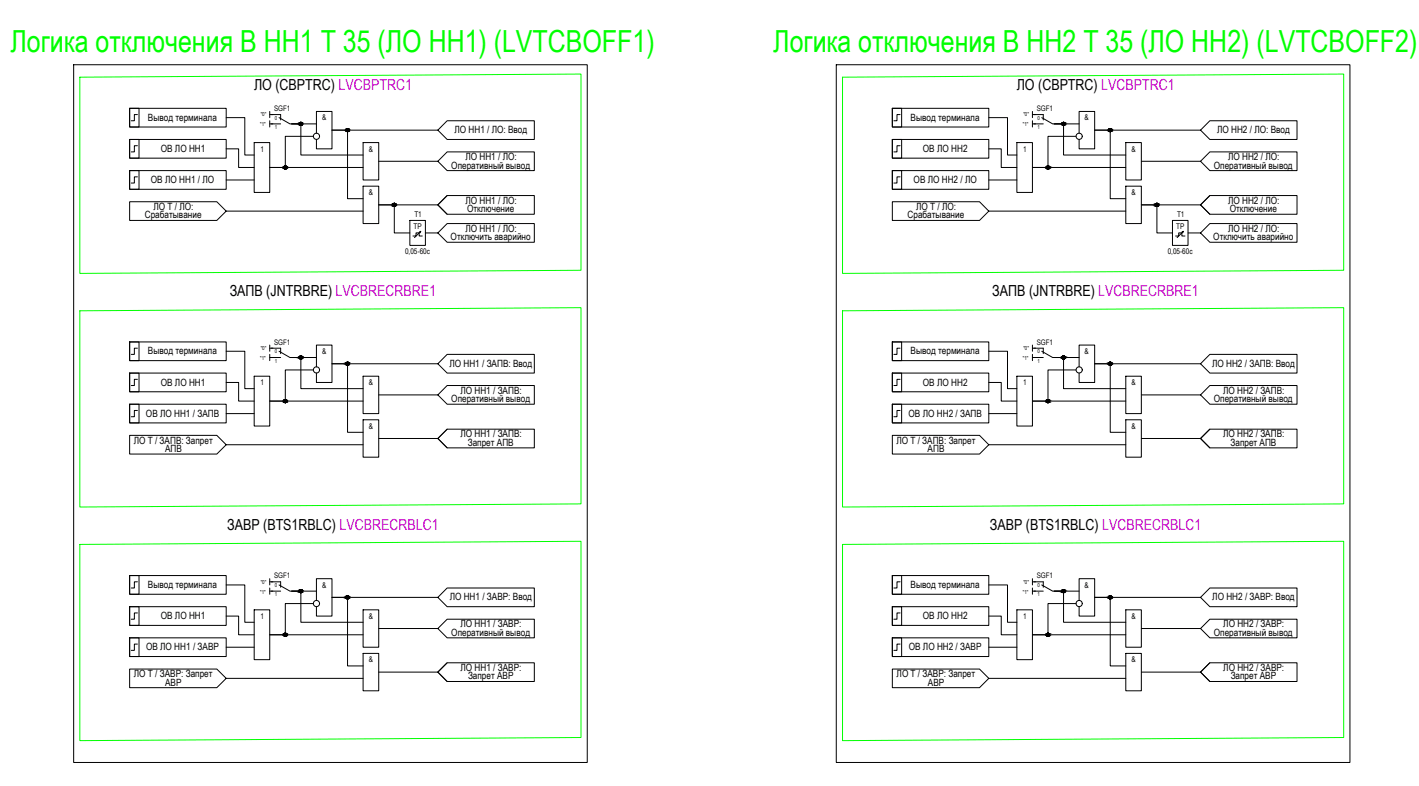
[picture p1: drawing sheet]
<svg xmlns="http://www.w3.org/2000/svg" width="826mm" height="457mm" viewBox="0 0 826 457" stroke-linecap="round" stroke-linejoin="round" font-family="sans-serif">
<!-- layer: 0 -->
<path d="M46 45l292-2v114l-292 2zM491 45l291-2v114l-291 2zM46 181l292-2v114l-292 2zM491 181l291-2v114l-291 2zM46 317l292-2v114l-292 2zM491 317l291-2v114l-291 2z" fill="none" stroke="#0f0" stroke-width=".58"/>
<g fill="none" stroke="#000" stroke-width=".58">
<path d="M43 38h299v406h-299zM487 38h299v406h-299zM75 63h6v11h-6zM75 63h57v11h-57zM80 67h-2v3h-2M132 68h11v22h5M157 65v3M157 70v4M157 67h2M157 72h2M182 79h-16v18h-9h54M184 72h-14h5v18h36"/>
<path d="M184 78v-13h9v22h-9v-6M255 76h-62h9v40h9M260 70h51v11h-51l-5-5zM520 63h5v11h-5zM520 63h56v11h-56zM524 67h-2v3h-2M576 68h11v22h5M601 67h2M601 72h2M601 65v3M601 70v4M626 79h-16v18h-9h54"/>
<path d="M628 72h-14h5v18h36M628 78v-13h9v22h-9v-6M699 76h-62h9v40h9M704 70h51v11h-51l-5-5zM75 81h6v11h-6zM75 81h57v11h-57zM75 99h6v11h-6zM75 99h57v11h-57zM80 85h-2v3h-2M132 87h7v10h9M148 83h9v29h-9zM211 83h10v22h-10z"/>
<path d="M221 94h34M260 88h51v11h-51l-5-5zM520 81h5v11h-5zM520 81h56v11h-56zM520 99h5v11h-5zM520 99h56v11h-56zM524 85h-2v3h-2M576 87h7v10h9M592 83h9v29h-9zM655 83h10v22h-10zM665 94h34M704 88h51v11h-51l-5-5z"/>
<path d="M75 117h51l6 6-6 5h-51zM80 103h-2v4h-2M132 105h16M211 108h10v22h-10zM255 119l5-5h51v11h-51zM255 119h-34h9v17h9M260 114l-5 5 5 6M520 117h50l6 6-6 5h-50zM524 103h-2v4h-2M576 105h16M655 108h10v22h-10zM699 119l5-5h51v11h-51z"/>
<path d="M699 119h-34h9v17h9M704 114l-5 5 5 6M132 123h79M239 128h9v15h-9zM240 137h2v-1h2v1h2M244 135h1v1M245 135l-4 3M248 136h7l5-6h51v11h-51l-5-5M576 123h79M683 128h9v15h-9zM684 137h2v-1h2v1h2M688 135h1v1"/>
<path d="M689 135l-4 3M692 136h7l5-6h51v11h-51l-5-5M75 199h6v11h-6zM75 199h57v11h-57zM520 199h5v11h-5zM520 199h56v11h-56zM75 217h6v11h-6zM75 217h57v11h-57zM80 203h-2v3h-2M132 204h11v22h5M148 219h9v29h-9zM157 201v3"/>
<path d="M157 206v4M157 203h2M157 208h2M182 215h-16v18h-9h54M184 208h-14h5v18h36M184 213v-12h9v22h-9v-6M211 219h10v22h-10zM255 212h-62h9v40h9M260 206h51v11h-51l-5-5zM520 217h5v11h-5zM520 217h56v11h-56zM524 203h-2v3h-2"/>
<path d="M576 204h11v22h5M592 219h9v29h-9zM601 203h2M601 208h2M601 201v3M601 206v4M626 215h-16v18h-9h54M628 208h-14h5v18h36M628 213v-12h9v22h-9v-6M655 219h10v22h-10zM699 212h-62h9v40h9M704 206h51v11h-51l-5-5z"/>
<path d="M75 235h6v11h-6zM75 235h57v11h-57zM80 221h-2v3h-2M80 239h-2v3h-2M132 223h7v10h9M221 230h34M260 224h51v11h-51l-5-5zM520 235h5v11h-5zM520 235h56v11h-56zM524 221h-2v3h-2M524 239h-2v3h-2M576 223h7v10h9"/>
<path d="M665 230h34M704 224h51v11h-51l-5-5zM75 253h51l6 6-6 5h-51zM132 259h79M132 241h16M211 244h10v22h-10zM221 255h34M260 250l-5 5 5 6M260 250h51v11h-51l-5-6zM520 253h50l6 6-6 5h-50zM576 259h79M576 241h16"/>
<path d="M655 244h10v22h-10zM665 255h34M704 250l-5 5 5 6M704 250h51v11h-51l-5-6zM75 335h6v11h-6zM75 335h57v11h-57zM80 339h-2v3h-2M157 337v3M157 339h2M520 335h5v11h-5zM520 335h56v11h-56zM524 339h-2v3h-2"/>
<path d="M601 339h2M601 337v3M75 353h6v11h-6zM75 353h57v11h-57zM80 357h-2v3h-2M132 358h7v11h9M132 340h11v22h5M148 355h9v29h-9zM157 342v4M157 344h2M182 351h-16v18h-9h54M184 344h-14h5v18h36"/>
<path d="M184 349v-12h9v21h-9v-5M211 355h10v22h-10zM255 348h-62h9v39h9M260 342h51v11h-51l-5-5zM520 353h5v11h-5zM520 353h56v11h-56zM524 357h-2v3h-2M576 358h7v11h9M576 340h11v22h5M592 355h9v29h-9zM601 344h2M601 342v4"/>
<path d="M626 351h-16v18h-9h54M628 344h-14h5v18h36M628 349v-12h9v21h-9v-5M655 355h10v22h-10zM699 348h-62h9v39h9M704 342h51v11h-51l-5-5zM75 371h6v11h-6zM75 371h57v11h-57zM80 375h-2v3h-2M132 377h16M221 366h34M255 366l5-6h51v11h-51z"/>
<path d="M520 371h5v11h-5zM520 371h56v11h-56zM524 375h-2v3h-2M576 377h16M665 366h34M699 366l5-6h51v11h-51zM75 389h51l6 6-6 5h-51zM132 395h79M211 380h10v22h-10zM221 391h34M255 391l5-5h51v11h-51zM260 386l-5 5 5 6"/>
<path d="M520 389h50l6 6-6 5h-50zM576 395h79M655 380h10v22h-10zM665 391h34M699 391l5-5h51v11h-51zM704 386l-5 5 5 6"/>
<circle cx="175" cy="72" r=".9"/>
<circle cx="184" cy="79" r="1.8"/>
<circle cx="202" cy="76" r=".9"/>
<circle cx="619" cy="72" r=".9"/>
<circle cx="628" cy="79" r="1.8"/>
<circle cx="646" cy="76" r=".9"/>
<circle cx="166" cy="97" r=".9"/>
<circle cx="610" cy="97" r=".9"/>
<circle cx="230" cy="119" r=".9"/>
<circle cx="674" cy="119" r=".9"/>
<circle cx="175" cy="208" r=".9"/>
<circle cx="184" cy="215" r="1.8"/>
<circle cx="202" cy="212" r=".9"/>
<circle cx="619" cy="208" r=".9"/>
<circle cx="628" cy="215" r="1.8"/>
<circle cx="646" cy="212" r=".9"/>
<circle cx="166" cy="233" r=".9"/>
<circle cx="610" cy="233" r=".9"/>
<circle cx="175" cy="344" r=".9"/>
<circle cx="184" cy="351" r="1.8"/>
<circle cx="202" cy="348" r=".9"/>
<circle cx="619" cy="344" r=".9"/>
<circle cx="628" cy="351" r="1.8"/>
<circle cx="646" cy="348" r=".9"/>
<circle cx="166" cy="369" r=".9"/>
<circle cx="610" cy="369" r=".9"/>
</g>
<g fill="#000" stroke="#000" stroke-width=".58">
<path d="M175 73h1zM619 73h1zM646 77h1zM646 75h1zM166 98h1zM610 98h1zM229 118h1zM229 120h1zM175 209h1zM619 209h1zM646 213h1zM646 211h1z"/>
<path d="M166 234h1zM610 234h1zM175 345h1zM619 345h1zM646 348h1zM646 347h1zM166 368v1zM166 370h1zM610 370h1z"/>
<path d="M175 71h1zM175 71h1z"/>
<path d="M175 71h1zM175 71h1z"/>
<path d="M175 71h1zM175 71h1z"/>
<path d="M175 73h1zM175 73h1z"/>
<path d="M175 71h1zM175 71h1z"/>
<path d="M175 73h1zM175 73h1z"/>
<path d="M175 71h1zM175 71h1z"/>
<path d="M175 73h1zM175 73h1z"/>
<path d="M175 71l1 1zM175 71l1 1z"/>
<path d="M175 73h1zM175 73h1z"/>
<path d="M174 72h2zM174 72h2z"/>
<path d="M174 73h2zM174 73h2z"/>
<path d="M174 72h2zM174 72h2z"/>
<path d="M174 73h2zM174 73h2z"/>
<path d="M174 72h2zM174 72h2z"/>
<path d="M174 73h2zM174 73h2z"/>
<path d="M174 72h2zM174 72h2z"/>
<path d="M174 72h2zM174 72l2 1z"/>
<path d="M174 72h2zM174 72h2z"/>
<path d="M174 72h2zM174 72h2z"/>
<path d="M174 72h2zM174 72h2z"/>
<path d="M174 72h2zM174 72h2z"/>
<path d="M174 72h2zM174 72h2z"/>
<path d="M174 72h2zM174 72h2z"/>
<path d="M174 72h2zM174 72h2z"/>
<path d="M202 75h1zM202 75h1z"/>
<path d="M202 75h1zM202 75h1z"/>
<path d="M202 77h1zM202 77h1z"/>
<path d="M202 75h1zM202 75h1z"/>
<path d="M202 77h1zM202 77h1z"/>
<path d="M202 75h1zM202 75h1z"/>
<path d="M202 76h1zM202 76l1 1z"/>
<path d="M202 75h1zM202 75h1z"/>
<path d="M202 76h1zM202 76h1z"/>
<path d="M202 75h1zM202 75h1z"/>
<path d="M202 76h1zM202 76h1z"/>
<path d="M202 75h1zM202 75h1z"/>
<path d="M202 76h1zM202 76h1z"/>
<path d="M202 75h1zM202 75h1z"/>
<path d="M202 76h1zM202 76h1z"/>
<path d="M202 75h1zM202 75h1z"/>
<path d="M202 76h1zM202 76h1z"/>
<path d="M202 75h1zM202 75h1z"/>
<path d="M202 76h1zM202 76h1z"/>
<path d="M202 75h1zM202 75h1z"/>
<path d="M202 76h1zM202 76h1z"/>
<path d="M202 75l1 1zM202 75l1 1z"/>
<path d="M201 76h2zM201 76h2z"/>
<path d="M201 76h2zM201 76h2z"/>
<path d="M202 76h1zM202 76h1z"/>
<path d="M201 76h2zM201 76h2z"/>
<path d="M201 76h2zM201 76h2z"/>
<path d="M201 76h2zM201 76h2z"/>
<path d="M619 71h1zM619 71h1z"/>
<path d="M619 71h1zM619 71h1z"/>
<path d="M619 71h1zM619 71h1z"/>
<path d="M619 73h1zM619 73h1z"/>
<path d="M619 71h1zM619 71h1z"/>
<path d="M619 73h1zM619 73h1z"/>
<path d="M619 71h1zM619 71h1z"/>
<path d="M619 73h1zM619 73h1z"/>
<path d="M619 71h1zM619 71h1z"/>
<path d="M619 73h1zM619 73h1z"/>
<path d="M619 71l1 1zM619 71l1 1z"/>
<path d="M619 73h1zM619 73h1z"/>
<path d="M619 72h1zM619 72h1z"/>
<path d="M619 73h1zM619 73h1z"/>
<path d="M618 72h2zM618 72h2z"/>
<path d="M618 73h2zM618 73h2z"/>
<path d="M618 72h2zM618 72h2z"/>
<path d="M618 73h2zM618 73h2z"/>
<path d="M618 72h2zM618 72h2z"/>
<path d="M618 72h2zM618 72h2z"/>
<path d="M618 72h2zM618 72h2z"/>
<path d="M618 72h2zM618 72l2 1z"/>
<path d="M618 72h2zM618 72h2z"/>
<path d="M618 72h2zM618 72h2z"/>
<path d="M618 72h2zM618 72h2z"/>
<path d="M618 72h2zM618 72h2z"/>
<path d="M618 72h2zM618 72h2z"/>
<path d="M646 75h1zM646 75h1z"/>
<path d="M646 75h1zM646 75h1z"/>
<path d="M646 77h1zM646 77h1z"/>
<path d="M646 75h1zM646 75h1z"/>
<path d="M646 77h1zM646 77h1z"/>
<path d="M646 75h1zM646 75h1z"/>
<path d="M646 76h1zM646 76l1 1z"/>
<path d="M646 75h1zM646 75h1z"/>
<path d="M646 76h1zM646 76h1z"/>
<path d="M646 75h1zM646 75h1z"/>
<path d="M646 76h1zM646 76h1z"/>
<path d="M646 75h1zM646 75h1z"/>
<path d="M646 76h1zM646 76h1z"/>
<path d="M646 75h1zM646 75h1z"/>
<path d="M646 76h1zM646 76h1z"/>
<path d="M646 75h1zM646 75h1z"/>
<path d="M646 76h1zM646 76h1z"/>
<path d="M646 75h1zM646 75h1z"/>
<path d="M646 76h1zM646 76h1z"/>
<path d="M646 75h1zM646 75h1z"/>
<path d="M646 75l1 1zM646 75l1 1z"/>
<path d="M646 76h1zM646 76h1z"/>
<path d="M646 76h1zM646 76h1z"/>
<path d="M646 76h1zM646 76h1z"/>
<path d="M646 76h1zM646 76h1z"/>
<path d="M646 76h1zM646 76h1z"/>
<path d="M646 76h1zM646 76h1z"/>
<path d="M646 76h1zM646 76h1z"/>
<path d="M166 97h1zM166 97h1z"/>
<path d="M166 97h1zM166 97h1z"/>
<path d="M166 97h1zM166 97h1z"/>
<path d="M166 98h1zM166 98h1z"/>
<path d="M166 97h1zM166 97h1z"/>
<path d="M166 98h1zM166 98h1z"/>
<path d="M165 97h2zM165 97h2z"/>
<path d="M165 98h2zM165 98h2z"/>
<path d="M165 97h2zM165 97h2z"/>
<path d="M165 98h2zM165 98h2z"/>
<path d="M165 97h2zM165 97h2z"/>
<path d="M165 98h2zM165 98h2z"/>
<path d="M165 97h2zM165 97h2z"/>
<path d="M165 98h2zM165 98h2z"/>
<path d="M165 97h2zM165 97h2z"/>
<path d="M165 98h2zM165 98h2z"/>
<path d="M165 97h2zM165 97h2z"/>
<path d="M165 97h2zM165 97h2z"/>
<path d="M165 97h2zM165 97h2z"/>
<path d="M165 97l2 1zM165 97l2 1z"/>
<path d="M165 98h2zM165 98h2z"/>
<path d="M165 98h2zM165 98h2z"/>
<path d="M165 98h2zM165 98h2z"/>
<path d="M610 97h1zM610 97h1z"/>
<path d="M610 97h1zM610 97h1z"/>
<path d="M610 97h1zM610 97h1z"/>
<path d="M610 98h1zM610 98h1z"/>
<path d="M610 97h1zM610 97h1z"/>
<path d="M610 98h1zM610 98h1z"/>
<path d="M610 97h1zM610 97h1z"/>
<path d="M610 98h1zM610 98h1z"/>
<path d="M610 97h1zM610 97h1z"/>
<path d="M610 98h1zM610 98h1z"/>
<path d="M609 97h2zM609 97h2z"/>
<path d="M609 98h2zM609 98h2z"/>
<path d="M609 97h2zM609 97h2z"/>
<path d="M609 98h2zM609 98h2z"/>
<path d="M609 97h2zM609 97h2z"/>
<path d="M609 98h2zM609 98h2z"/>
<path d="M609 97h2zM609 97h2z"/>
<path d="M609 97h2zM609 97h2z"/>
<path d="M609 98h2zM609 98h2z"/>
<path d="M609 98h2zM609 98h2z"/>
<path d="M609 97h2zM609 97h2z"/>
<path d="M609 97h2zM609 97h2z"/>
<path d="M609 97l2 1zM609 97l2 1z"/>
<path d="M609 98h2zM609 98h2z"/>
<path d="M609 98h2zM609 98h2z"/>
<path d="M229 118h1zM229 118h1z"/>
<path d="M229 118h1zM229 118h1z"/>
<path d="M229 118h1zM229 118h1z"/>
<path d="M229 118h1zM229 118h1z"/>
<path d="M229 118l1 1zM229 118l1 1z"/>
<path d="M229 120h1zM229 120h1z"/>
<path d="M229 119h1zM229 119h1z"/>
<path d="M229 120h1zM229 120h1z"/>
<path d="M229 119h1zM229 119h1z"/>
<path d="M229 120h1zM229 120h1z"/>
<path d="M229 119h1zM229 119h1z"/>
<path d="M229 120h1zM229 120h1z"/>
<path d="M229 119h1zM229 119h1z"/>
<path d="M229 120h1zM229 120h1z"/>
<path d="M229 119h1zM229 119h1z"/>
<path d="M229 119h1zM229 119h1z"/>
<path d="M229 120h1zM229 120h1z"/>
<path d="M229 120h1zM229 120h1z"/>
<path d="M229 119h1zM229 119h1z"/>
<path d="M229 119h1zM229 119l1 1z"/>
<path d="M229 119h1zM229 119h1z"/>
<path d="M229 119h1zM229 119h1z"/>
<path d="M229 119h1zM229 119h1z"/>
<path d="M229 119h1zM229 119h1z"/>
<path d="M229 119h1zM229 119h1z"/>
<path d="M673 118h1zM673 118h1z"/>
<path d="M673 118h1zM673 118h1z"/>
<path d="M673 118h1zM673 118h1z"/>
<path d="M673 118h1zM673 118h1z"/>
<path d="M673 118l1 1zM673 119h1z"/>
<path d="M673 120h1zM673 120h1z"/>
<path d="M673 119h1zM673 119h1z"/>
<path d="M673 120h1zM673 120h1z"/>
<path d="M673 119h1zM673 119h1z"/>
<path d="M673 120h1zM673 120h1z"/>
<path d="M673 119h1zM673 119h1z"/>
<path d="M673 120h1zM673 120h1z"/>
<path d="M673 119h1zM673 119h1z"/>
<path d="M673 120h1zM673 120h1z"/>
<path d="M673 119h1zM673 119h1z"/>
<path d="M673 120h1zM673 120h1z"/>
<path d="M673 119h1zM673 119h1z"/>
<path d="M673 120h1zM673 120h1z"/>
<path d="M673 119h1zM673 119h1z"/>
<path d="M673 119h1zM673 119h1z"/>
<path d="M673 119h2zM673 119h2z"/>
<path d="M673 119h1zM673 119h1z"/>
<path d="M673 119h1zM673 119h1z"/>
<path d="M673 119h1zM673 119l1 1z"/>
<path d="M673 119h2zM673 119h1z"/>
<path d="M229 120h1zM229 120h1z"/>
<path d="M229 120h1zM229 120h1z"/>
<path d="M229 120h1zM229 120h1z"/>
<path d="M673 120h1zM673 120h1z"/>
<path d="M673 120h1zM673 120h1z"/>
<path d="M673 120h1zM673 120h1z"/>
<path d="M175 207h1zM175 207h1z"/>
<path d="M175 207h1zM175 207h1z"/>
<path d="M175 207h1zM175 207h1z"/>
<path d="M175 209h1zM175 209h1z"/>
<path d="M175 207h1zM175 207h1z"/>
<path d="M175 209h1zM175 209h1z"/>
<path d="M175 207h1zM175 207h1z"/>
<path d="M175 209h1zM175 209h1z"/>
<path d="M175 207h1zM175 207h1z"/>
<path d="M175 209h1zM175 209h1z"/>
<path d="M174 207l2 1zM174 207l2 1z"/>
<path d="M174 209h2zM174 209h2z"/>
<path d="M174 208h2zM174 208h2z"/>
<path d="M174 209h2zM174 209h2z"/>
<path d="M174 208h2zM174 208h2z"/>
<path d="M174 208h2zM174 208l2 1z"/>
<path d="M174 208h2zM174 208h2z"/>
<path d="M174 208h2zM174 208h2z"/>
<path d="M174 208h2zM174 208h2z"/>
<path d="M174 208h2zM174 208h2z"/>
<path d="M174 208h2zM174 208h2z"/>
<path d="M174 208h2zM174 208h2z"/>
<path d="M174 208h2zM174 208h2z"/>
<path d="M174 208h2zM174 208h2z"/>
<path d="M174 208h2zM174 208h2z"/>
<path d="M202 211h1zM202 211h1z"/>
<path d="M202 211h1zM202 211h1z"/>
<path d="M202 213h1zM202 213h1z"/>
<path d="M202 211h1zM202 211h1z"/>
<path d="M202 212h1zM202 212l1 1z"/>
<path d="M202 211h1zM202 211h1z"/>
<path d="M202 212h1zM202 212h1z"/>
<path d="M202 211h1zM202 211h1z"/>
<path d="M202 212h1zM202 212h1z"/>
<path d="M202 211h1zM202 211h1z"/>
<path d="M202 212h1zM202 212h1z"/>
<path d="M202 211h1zM202 211h1z"/>
<path d="M202 212h1zM202 212h1z"/>
<path d="M202 211h1zM202 211h1z"/>
<path d="M202 212h1zM202 212h1z"/>
<path d="M202 211h1zM202 211h1z"/>
<path d="M202 212h1zM202 212h1z"/>
<path d="M202 211h1zM202 211h1z"/>
<path d="M202 212h1zM202 212h1z"/>
<path d="M202 211h1zM202 211h1z"/>
<path d="M202 212h1zM202 212h1z"/>
<path d="M202 211h1zM202 211h1z"/>
<path d="M201 211l2 1zM201 211l2 1z"/>
<path d="M201 212h2zM201 212h2z"/>
<path d="M202 212h1zM202 212h1z"/>
<path d="M201 212h2zM201 212h2z"/>
<path d="M201 212h2zM201 212h2z"/>
<path d="M201 212h2zM201 212h2z"/>
<path d="M619 207h1zM619 207h1z"/>
<path d="M619 207h1zM619 207h1z"/>
<path d="M619 207h1zM619 207h1z"/>
<path d="M619 209h1zM619 209h1z"/>
<path d="M619 207h1zM619 207h1z"/>
<path d="M619 209h1zM619 209h1z"/>
<path d="M619 207h1zM619 207h1z"/>
<path d="M619 209h1zM619 209h1z"/>
<path d="M619 207h1zM619 207h1z"/>
<path d="M619 209h1zM619 209h1z"/>
<path d="M619 207h1zM619 207h1z"/>
<path d="M619 209h1zM619 209h1z"/>
<path d="M619 207l1 1zM619 207l1 1z"/>
<path d="M619 209h1zM619 209h1z"/>
<path d="M618 208h2zM618 208h2z"/>
<path d="M618 209h2zM618 209h2z"/>
<path d="M618 208h2zM618 208h2z"/>
<path d="M618 208h2zM618 208l2 1z"/>
<path d="M618 208h2zM618 208h2z"/>
<path d="M618 208h2zM618 208h2z"/>
<path d="M618 208h2zM618 208h2z"/>
<path d="M618 208h2zM618 208h2z"/>
<path d="M618 208h2zM618 208h2z"/>
<path d="M618 208h2zM618 208h2z"/>
<path d="M618 208h2zM618 208h2z"/>
<path d="M618 208h2zM618 208h2z"/>
<path d="M618 208h2zM618 208h2z"/>
<path d="M646 211h1zM646 211h1z"/>
<path d="M646 211h1zM646 211h1z"/>
<path d="M646 213h1zM646 213h1z"/>
<path d="M646 211h1zM646 211h1z"/>
<path d="M646 212h1zM646 212l1 1z"/>
<path d="M646 211h1zM646 211h1z"/>
<path d="M646 212h1zM646 212h1z"/>
<path d="M646 211h1zM646 211h1z"/>
<path d="M646 212h1zM646 212h1z"/>
<path d="M646 211h1zM646 211h1z"/>
<path d="M646 212h1zM646 212h1z"/>
<path d="M646 211h1zM646 211h1z"/>
<path d="M646 212h1zM646 212h1z"/>
<path d="M646 211h1zM646 211h1z"/>
<path d="M646 212h1zM646 212h1z"/>
<path d="M646 211h1zM646 211h1z"/>
<path d="M646 212h1zM646 212h1z"/>
<path d="M646 211h1zM646 211h1z"/>
<path d="M646 212h1zM646 212h1z"/>
<path d="M646 211h1zM646 211h1z"/>
<path d="M646 211h1zM646 211h1z"/>
<path d="M646 212h1zM646 212h1z"/>
<path d="M646 212h1zM646 212h1z"/>
<path d="M646 211l1 1zM646 211l1 1z"/>
<path d="M646 212h1zM646 212h1z"/>
<path d="M646 212h1zM646 212h1z"/>
<path d="M646 212h1zM646 212h1z"/>
<path d="M646 212h1zM646 212h1z"/>
<path d="M166 233h1zM166 233h1z"/>
<path d="M166 233h1zM166 233h1z"/>
<path d="M166 233h1zM166 233h1z"/>
<path d="M166 234h1zM166 234h1z"/>
<path d="M166 233h1zM166 233h1z"/>
<path d="M166 234h1zM166 234h1z"/>
<path d="M165 233h2zM165 233h2z"/>
<path d="M165 234h2zM165 234h2z"/>
<path d="M165 233h2zM165 233h2z"/>
<path d="M165 234h2zM165 234h2z"/>
<path d="M165 233h2zM165 233h2z"/>
<path d="M165 234h2zM165 234h2z"/>
<path d="M165 233h2zM165 233h2z"/>
<path d="M165 234h2zM165 234h2z"/>
<path d="M165 233h2zM165 233h2z"/>
<path d="M165 234h2zM165 234h2z"/>
<path d="M165 233h2zM165 233h2z"/>
<path d="M165 233h2zM165 233h2z"/>
<path d="M165 233h2zM165 233h2z"/>
<path d="M165 233l2 1zM165 233l2 1z"/>
<path d="M165 234h2zM165 234h2z"/>
<path d="M165 234h2zM165 234h2z"/>
<path d="M165 234h2zM165 234h2z"/>
<path d="M610 233h1zM610 233h1z"/>
<path d="M610 233h1zM610 233h1z"/>
<path d="M610 233h1zM610 233h1z"/>
<path d="M610 234h1zM610 234h1z"/>
<path d="M610 233h1zM610 233h1z"/>
<path d="M610 234h1zM610 234h1z"/>
<path d="M610 233h1zM610 233h1z"/>
<path d="M610 234h1zM610 234h1z"/>
<path d="M610 233h1zM610 233h1z"/>
<path d="M610 234h1zM610 234h1z"/>
<path d="M609 233h2zM609 233h2z"/>
<path d="M609 234h2zM609 234h2z"/>
<path d="M609 233h2zM609 233h2z"/>
<path d="M609 234h2zM609 234h2z"/>
<path d="M609 233h2zM609 233h2z"/>
<path d="M609 234h2zM609 234h2z"/>
<path d="M609 233h2zM609 233h2z"/>
<path d="M609 233h2zM609 233h2z"/>
<path d="M609 234h2zM609 234h2z"/>
<path d="M609 234h2zM609 234h2z"/>
<path d="M609 233h2zM609 233h2z"/>
<path d="M609 233h2zM609 233h2z"/>
<path d="M609 233l2 1zM609 233l2 1z"/>
<path d="M609 234h2zM609 234h2z"/>
<path d="M609 234h2zM609 234h2z"/>
<path d="M175 343h1zM175 343h1z"/>
<path d="M175 343h1zM175 343h1z"/>
<path d="M175 343h1zM175 343h1z"/>
<path d="M175 345h1zM175 345h1z"/>
<path d="M175 343h1zM175 343h1z"/>
<path d="M175 345h1zM175 345h1z"/>
<path d="M175 343h1zM175 343h1z"/>
<path d="M175 345h1zM175 345h1z"/>
<path d="M175 343h1zM175 343h1z"/>
<path d="M175 345h1zM175 345h1z"/>
<path d="M174 343h2zM174 343h2z"/>
<path d="M174 345h2zM174 345h2z"/>
<path d="M174 343l2 1zM174 343l2 1z"/>
<path d="M174 344h2zM174 344l2 1z"/>
<path d="M174 344h2zM174 344h2z"/>
<path d="M174 344h2zM174 344h2z"/>
<path d="M174 344h2zM174 344h2z"/>
<path d="M174 344h2zM174 344h2z"/>
<path d="M174 344h2zM174 344h2z"/>
<path d="M174 344h2zM174 344h2z"/>
<path d="M174 344h2zM174 344h2z"/>
<path d="M174 344h2zM174 344h2z"/>
<path d="M174 344h2zM174 344h2z"/>
<path d="M174 344h2zM174 344h2z"/>
<path d="M174 344h2zM174 344h2z"/>
<path d="M202 347h1zM202 347h1z"/>
<path d="M202 347h1zM202 347h1z"/>
<path d="M202 348h1zM202 348h1z"/>
<path d="M202 347h1zM202 347h1z"/>
<path d="M202 348h1zM202 348h1z"/>
<path d="M202 347h1zM202 347h1z"/>
<path d="M202 348h1zM202 348h1z"/>
<path d="M202 347h1zM202 347h1z"/>
<path d="M202 348h1zM202 348h1z"/>
<path d="M202 347h1zM202 347h1z"/>
<path d="M202 348h1zM202 348h1z"/>
<path d="M202 347h1zM202 347h1z"/>
<path d="M202 348h1zM202 348h1z"/>
<path d="M202 347h1zM202 347h1z"/>
<path d="M202 348h1zM202 348h1z"/>
<path d="M202 347h1zM202 347h1z"/>
<path d="M202 348h1zM202 348h1z"/>
<path d="M202 347h1zM202 347h1z"/>
<path d="M202 348h1zM202 348h1z"/>
<path d="M202 347h1zM202 347h1z"/>
<path d="M202 348h1zM202 348h1z"/>
<path d="M202 347h1zM202 347h1z"/>
<path d="M201 347l2 1zM201 347l2 1z"/>
<path d="M201 348h2zM201 348h2z"/>
<path d="M202 348h1zM202 348h1z"/>
<path d="M201 348h2zM201 348h2z"/>
<path d="M201 348h2zM201 348h2z"/>
<path d="M201 348h2zM201 348h2z"/>
<path d="M619 343h1zM619 343h1z"/>
<path d="M619 343h1zM619 343h1z"/>
<path d="M619 343h1zM619 343h1z"/>
<path d="M619 345h1zM619 345h1z"/>
<path d="M619 343h1zM619 343h1z"/>
<path d="M619 345h1zM619 345h1z"/>
<path d="M619 343h1zM619 343h1z"/>
<path d="M619 345h1zM619 345h1z"/>
<path d="M619 343h1zM619 343h1z"/>
<path d="M619 345h1zM619 345h1z"/>
<path d="M619 343h1zM619 343h1z"/>
<path d="M619 345h1zM619 345h1z"/>
<path d="M619 343h1zM619 343h1z"/>
<path d="M619 345h1zM619 345h1z"/>
<path d="M618 343l2 1zM618 343l2 1z"/>
<path d="M618 344h2zM618 344l2 1z"/>
<path d="M618 344h2zM618 344h2z"/>
<path d="M618 344h2zM618 344h2z"/>
<path d="M618 344h2zM618 344h2z"/>
<path d="M618 344h2zM618 344h2z"/>
<path d="M618 344h2zM618 344h2z"/>
<path d="M618 344h2zM618 344h2z"/>
<path d="M618 344h2zM618 344h2z"/>
<path d="M618 344h2zM618 344h2z"/>
<path d="M618 344h2zM618 344h2z"/>
<path d="M618 344h2zM618 344h2z"/>
<path d="M618 344h2zM618 344h2z"/>
<path d="M646 347h1zM646 347h1z"/>
<path d="M646 347h1zM646 347h1z"/>
<path d="M646 348h1zM646 348h1z"/>
<path d="M646 347h1zM646 347h1z"/>
<path d="M646 348h1zM646 348h1z"/>
<path d="M646 347h1zM646 347h1z"/>
<path d="M646 348h1zM646 348h1z"/>
<path d="M646 347h1zM646 347h1z"/>
<path d="M646 348h1zM646 348h1z"/>
<path d="M646 347h1zM646 347h1z"/>
<path d="M646 348h1zM646 348h1z"/>
<path d="M646 347h1zM646 347h1z"/>
<path d="M646 348h1zM646 348h1z"/>
<path d="M646 347h1zM646 347h1z"/>
<path d="M646 348h1zM646 348h1z"/>
<path d="M646 347h1zM646 347h1z"/>
<path d="M646 348h1zM646 348h1z"/>
<path d="M646 347h1zM646 347h1z"/>
<path d="M646 348h1zM646 348h1z"/>
<path d="M646 347h1zM646 347h1z"/>
<path d="M646 347h1zM646 347h1z"/>
<path d="M646 348h1zM646 348h1z"/>
<path d="M646 348h1zM646 348h1z"/>
<path d="M646 347l1 1zM646 347l1 1z"/>
<path d="M646 348h1zM646 348h1z"/>
<path d="M646 348h1zM646 348h1z"/>
<path d="M646 348h1zM646 348h1z"/>
<path d="M646 348h1zM646 348h1z"/>
<path d="M166 369h1zM166 369h1z"/>
<path d="M166 369h1zM166 369h1z"/>
<path d="M166 369h1zM166 369h1z"/>
<path d="M166 370h1zM166 370h1z"/>
<path d="M166 369h1zM166 369h1z"/>
<path d="M166 370h1zM166 370h1z"/>
<path d="M165 369h2zM165 369h2z"/>
<path d="M165 370h2zM165 370h2z"/>
<path d="M165 369h2zM165 369h2z"/>
<path d="M165 370h2zM165 370h2z"/>
<path d="M165 369h2zM165 369h2z"/>
<path d="M165 370h2zM165 370h2z"/>
<path d="M165 369h2zM165 369h2z"/>
<path d="M165 370h2zM165 370h2z"/>
<path d="M165 369h2zM165 369h2z"/>
<path d="M165 370h2zM165 370h2z"/>
<path d="M165 369h2zM165 369h2z"/>
<path d="M165 369h2zM165 369h2z"/>
<path d="M165 369h2zM165 369h2z"/>
<path d="M165 369h2zM165 369h2z"/>
<path d="M165 369l2 1zM165 369l2 1z"/>
<path d="M165 370h2zM165 370h2z"/>
<path d="M165 370h2zM165 370h2z"/>
<path d="M610 368l1 1zM610 369h1z"/>
<path d="M610 369h1zM610 369h1z"/>
<path d="M610 369h1zM610 369h1z"/>
<path d="M610 370h1zM610 370h1z"/>
<path d="M610 369h1zM610 369h1z"/>
<path d="M610 370h1zM610 370h1z"/>
<path d="M610 369h1zM610 369h1z"/>
<path d="M610 370h1zM610 370h1z"/>
<path d="M610 369h1zM610 369h1z"/>
<path d="M610 370h1zM610 370h1z"/>
<path d="M609 369h2zM609 369h2z"/>
<path d="M609 370h2zM609 370h2z"/>
<path d="M609 369h2zM609 369h2z"/>
<path d="M609 370h2zM609 370h2z"/>
<path d="M609 369h2zM609 369h2z"/>
<path d="M609 370h2zM609 370h2z"/>
<path d="M609 369h2zM609 369h2z"/>
<path d="M609 369h2zM609 369h2z"/>
<path d="M609 370h2zM609 370h2z"/>
<path d="M609 370h2zM609 370h2z"/>
<path d="M609 369h2zM609 369h2z"/>
<path d="M609 369h2zM609 369h2z"/>
<path d="M609 369h2zM609 369h2z"/>
<path d="M609 369l2 1zM609 369l2 1z"/>
<path d="M609 370h2zM609 370h2z"/>
</g>
<g fill="none" stroke="#000" stroke-width=".58">
<path d="M158 67h5v3M158 72h5M162 68l7 4h5M602 72h5M602 67h5v3M607 68l6 4h5M158 203h5v3M158 208h5M162 204l7 4h5M602 208h5M602 203h5v3M607 204l6 4h5"/>
<path d="M158 339h5v3M602 339h5v3M158 344h5M162 340l7 4h5M602 344h5M607 340l6 4h5"/>
</g>
<g font-size="17.7" fill="#0f0">
<text x="6" y="30">Логика отключения В НН1 Т 35 (ЛО НН1) (LVTCBOFF1)</text>
<text x="450" y="30">Логика отключения В НН2 Т 35 (ЛО НН2) (LVTCBOFF2)</text>
</g>
<g font-size="8.9">
<text x="148" y="53">ЛО (CBPTRC) LVCBPTRC1</text>
<text x="592" y="53">ЛО (CBPTRC) LVCBPTRC1</text>
<text x="134" y="172">ЗАПВ (JNTRBRE) LVCBRECRBRE1</text>
<text x="578" y="172">ЗАПВ (JNTRBRE) LVCBRECRBRE1</text>
<text x="132" y="308">ЗАВР (BTS1RBLC) LVCBRECRBLC1</text>
<text x="576" y="308">ЗАВР (BTS1RBLC) LVCBRECRBLC1</text>
</g>
<g font-size="5.8">
<text x="86" y="70">Вывод терминала</text>
<text x="530" y="70">Вывод терминала</text>
<text x="265" y="77">ЛО НН1 / ЛО: Ввод</text>
<text x="709" y="77">ЛО НН2 / ЛО: Ввод</text>
<text x="94" y="88">ОВ ЛО НН1</text>
<text x="537" y="88">ОВ ЛО НН2</text>
<text x="271" y="93">ЛО НН1 / ЛО:</text>
<text x="715" y="93">ЛО НН2 / ЛО:</text>
<text x="263" y="98">Оперативный вывод</text>
<text x="707" y="98">Оперативный вывод</text>
<text x="88" y="107">ОВ ЛО НН1 / ЛО</text>
<text x="532" y="107">ОВ ЛО НН2 / ЛО</text>
<text x="271" y="119">ЛО НН1 / ЛО:</text>
<text x="715" y="119">ЛО НН2 / ЛО:</text>
<text x="89" y="122">ЛО Т / ЛО:</text>
<text x="272" y="123">Отключение</text>
<text x="533" y="122">ЛО Т / ЛО:</text>
<text x="716" y="123">Отключение</text>
<text x="84" y="127">Срабатывание</text>
<text x="528" y="127">Срабатывание</text>
<text x="271" y="135">ЛО НН1 / ЛО:</text>
<text x="715" y="135">ЛО НН2 / ЛО:</text>
<text x="262" y="140">Отключить аварийно</text>
<text x="706" y="140">Отключить аварийно</text>
<text x="86" y="206">Вывод терминала</text>
<text x="530" y="206">Вывод терминала</text>
<text x="262" y="213">ЛО НН1 / ЗАПВ: Ввод</text>
<text x="706" y="213">ЛО НН2 / ЗАПВ: Ввод</text>
<text x="94" y="224">ОВ ЛО НН1</text>
<text x="537" y="224">ОВ ЛО НН2</text>
<text x="268" y="229">ЛО НН1 / ЗАПВ:</text>
<text x="712" y="229">ЛО НН2 / ЗАПВ:</text>
<text x="263" y="234">Оперативный вывод</text>
<text x="707" y="234">Оперативный вывод</text>
<text x="85" y="242">ОВ ЛО НН1 / ЗАПВ</text>
<text x="529" y="242">ОВ ЛО НН2 / ЗАПВ</text>
<text x="268" y="254">ЛО НН1 / ЗАПВ:</text>
<text x="712" y="254">ЛО НН2 / ЗАПВ:</text>
<text x="78" y="258">ЛО Т / ЗАПВ: Запрет</text>
<text x="96" y="263">АПВ</text>
<text x="272" y="259">Запрет АПВ</text>
<text x="522" y="258">ЛО Т / ЗАПВ: Запрет</text>
<text x="540" y="263">АПВ</text>
<text x="716" y="259">Запрет АПВ</text>
<text x="86" y="342">Вывод терминала</text>
<text x="530" y="342">Вывод терминала</text>
<text x="262" y="349">ЛО НН1 / ЗАВР: Ввод</text>
<text x="706" y="349">ЛО НН2 / ЗАВР: Ввод</text>
<text x="94" y="360">ОВ ЛО НН1</text>
<text x="268" y="365">ЛО НН1 / ЗАВР:</text>
<text x="537" y="360">ОВ ЛО НН2</text>
<text x="712" y="365">ЛО НН2 / ЗАВР:</text>
<text x="263" y="370">Оперативный вывод</text>
<text x="707" y="370">Оперативный вывод</text>
<text x="85" y="378">ОВ ЛО НН1 / ЗАВР</text>
<text x="529" y="378">ОВ ЛО НН2 / ЗАВР</text>
<text x="78" y="394">ЛО Т / ЗАВР: Запрет</text>
<text x="268" y="390">ЛО НН1 / ЗАВР:</text>
<text x="273" y="395">Запрет АВР</text>
<text x="522" y="394">ЛО Т / ЗАВР: Запрет</text>
<text x="712" y="390">ЛО НН2 / ЗАВР:</text>
<text x="717" y="395">Запрет АВР</text>
<text x="96" y="399">АВР</text>
<text x="540" y="399">АВР</text>
</g>
<g font-size="4.6">
<text x="187" y="70">&amp;</text>
<text x="632" y="70">&amp;</text>
<text x="152" y="88">1</text>
<text x="215" y="88">&amp;</text>
<text x="596" y="88">1</text>
<text x="659" y="88">&amp;</text>
<text x="215" y="114">&amp;</text>
<text x="659" y="114">&amp;</text>
<text x="241" y="126">T1</text>
<text x="685" y="126">T1</text>
<text x="241" y="134">TP</text>
<text x="685" y="134">TP</text>
<text x="236" y="148">0,05-60с</text>
<text x="680" y="148">0,05-60с</text>
<text x="187" y="206">&amp;</text>
<text x="632" y="206">&amp;</text>
<text x="152" y="224">1</text>
<text x="215" y="224">&amp;</text>
<text x="596" y="224">1</text>
<text x="659" y="224">&amp;</text>
<text x="215" y="250">&amp;</text>
<text x="659" y="250">&amp;</text>
<text x="187" y="342">&amp;</text>
<text x="632" y="342">&amp;</text>
<text x="152" y="360">1</text>
<text x="215" y="360">&amp;</text>
<text x="596" y="360">1</text>
<text x="659" y="360">&amp;</text>
<text x="215" y="385">&amp;</text>
<text x="659" y="385">&amp;</text>
</g>
<g font-size="4.4">
<text x="160" y="65">SGF1</text>
<text x="604" y="65">SGF1</text>
<text x="160" y="201">SGF1</text>
<text x="604" y="201">SGF1</text>
<text x="160" y="336">SGF1</text>
<text x="604" y="336">SGF1</text>
</g>
<g font-size="3.2">
<text x="152" y="68">&quot;0&quot;</text>
<text x="160" y="70">0</text>
<text x="596" y="68">&quot;0&quot;</text>
<text x="604" y="70">0</text>
<text x="152" y="73">&quot;1&quot;</text>
<text x="160" y="75">1</text>
<text x="596" y="73">&quot;1&quot;</text>
<text x="604" y="75">1</text>
<text x="152" y="204">&quot;0&quot;</text>
<text x="596" y="204">&quot;0&quot;</text>
<text x="152" y="209">&quot;1&quot;</text>
<text x="160" y="206">0</text>
<text x="596" y="209">&quot;1&quot;</text>
<text x="604" y="206">0</text>
<text x="160" y="211">1</text>
<text x="604" y="211">1</text>
<text x="152" y="340">&quot;0&quot;</text>
<text x="160" y="341">0</text>
<text x="596" y="340">&quot;0&quot;</text>
<text x="604" y="341">0</text>
<text x="152" y="345">&quot;1&quot;</text>
<text x="160" y="347">1</text>
<text x="596" y="345">&quot;1&quot;</text>
<text x="604" y="347">1</text>
</g>
</svg>
